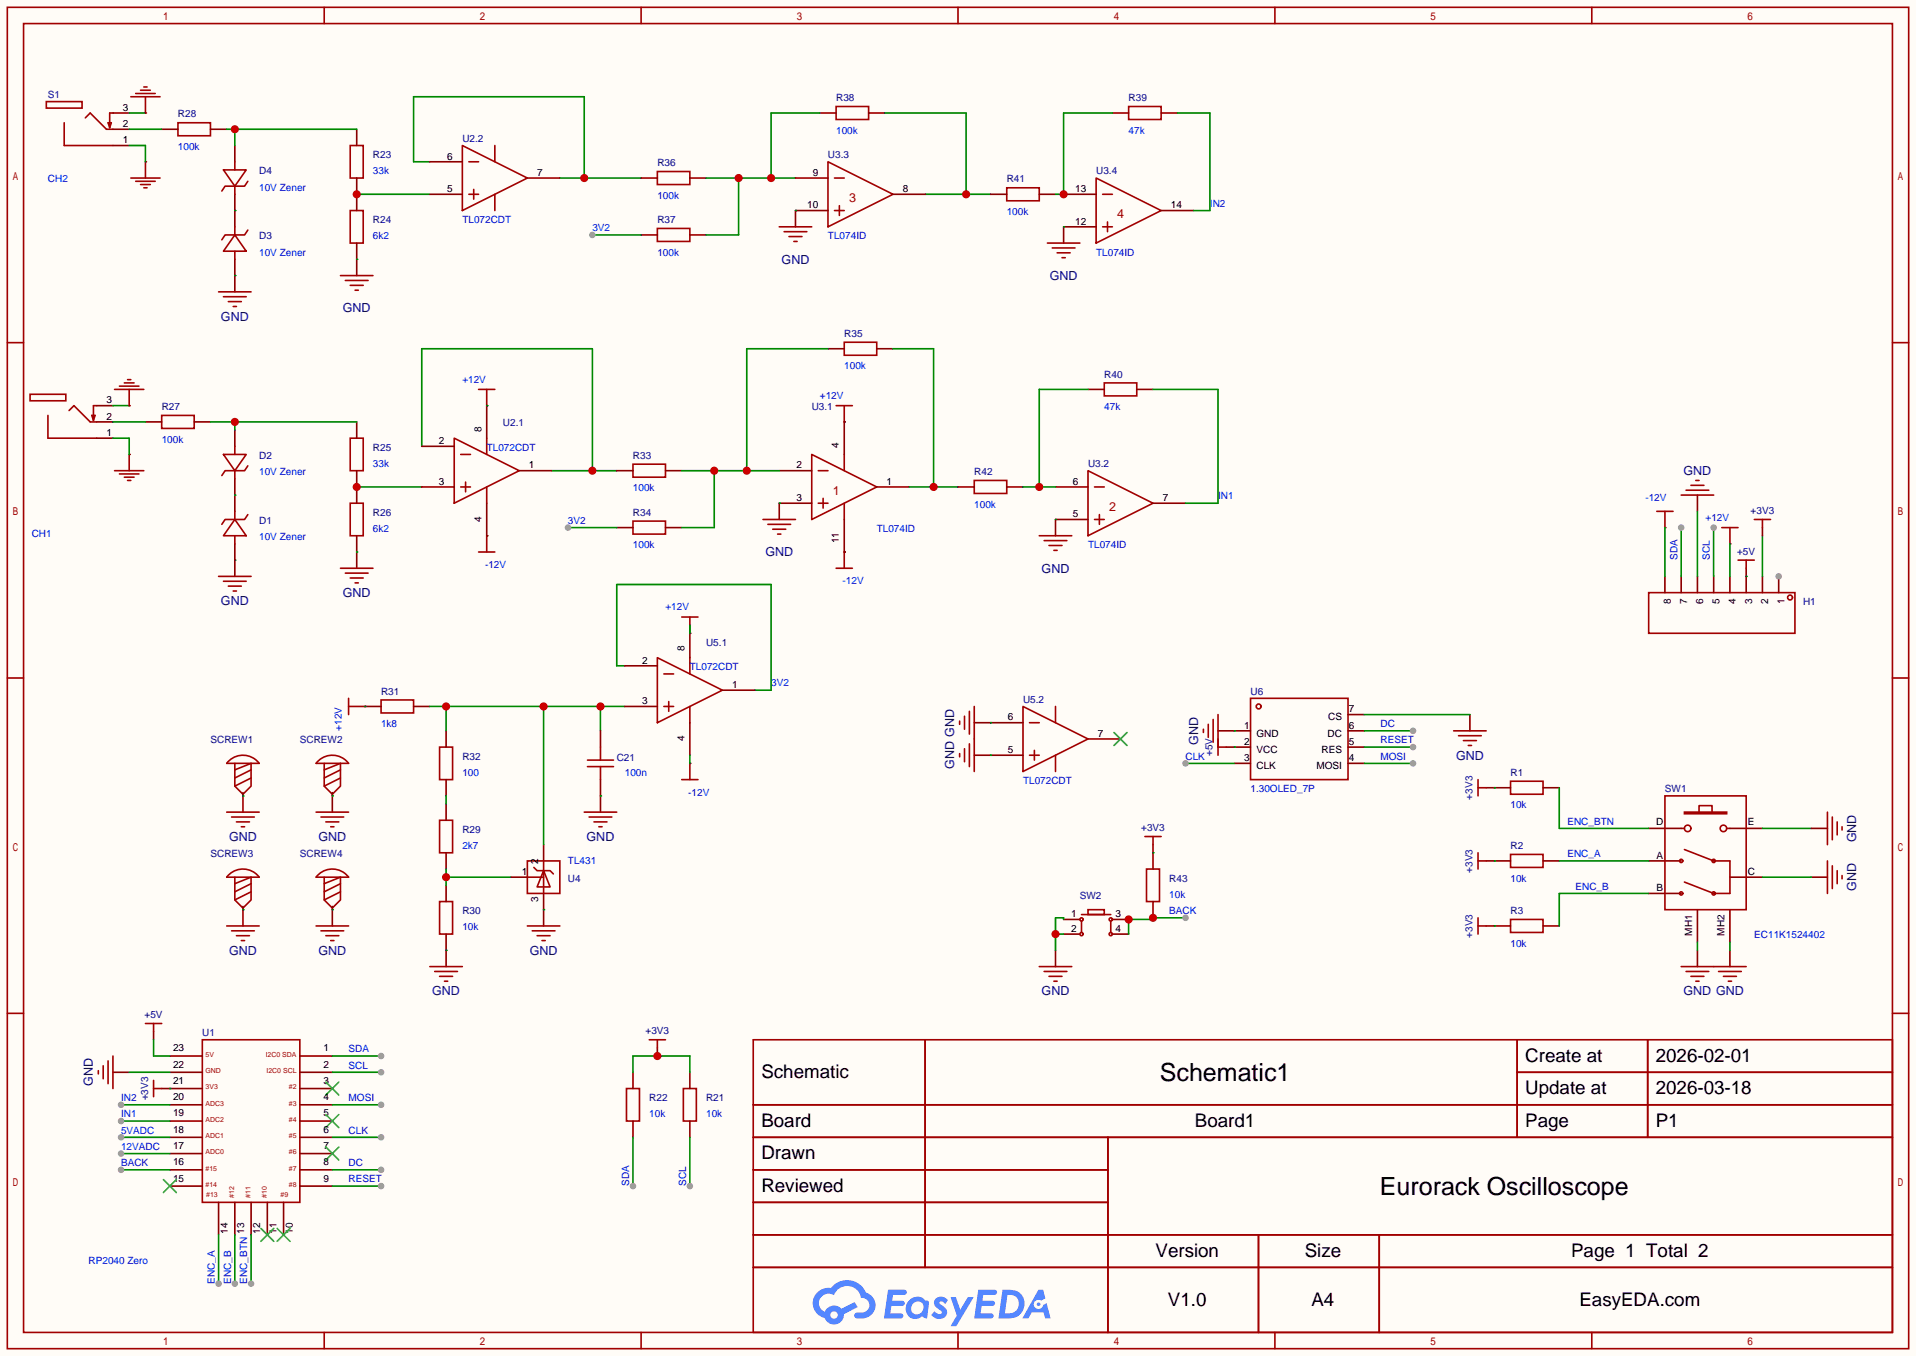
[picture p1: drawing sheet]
<svg xmlns="http://www.w3.org/2000/svg" width="299mm" height="212mm" viewBox="0 0 299 212" stroke-linecap="round" stroke-linejoin="round" font-family="sans-serif">
<path d="M0 0h299.5v211.8h-299.5z" fill="#fffcf7"/>
<g fill="none" stroke="#a10000" stroke-width=".25">
<path d="M1.1 1.1h297.2v209.6h-297.2zM3.7 3.7h292.1v204.5h-292.1zM50.7 1.1v2.6M100.2 1.1v2.6M149.7 1.1v2.6M199.3 1.1v2.6M248.8 1.1v2.6M1.1 53.5h2.6M295.8 53.5h2.5M1.1 105.9h2.6M295.8 105.9h2.5M1.1 158.3h2.6"/>
<path d="M295.8 158.3h2.5M117.7 162.4h178.1v45.8h-178.1zM117.7 172.6h178.1M117.7 177.7h178.1M144.6 162.4v35.6M173.2 177.7v30.5M237.1 162.4v15.3M237.1 167.5h58.7M257.5 162.4v15.3M117.7 182.8h55.5M117.7 192.9h178.1M117.7 187.8h55.5"/>
<path d="M117.7 198h178.1M196.7 192.9v15.3M215.6 192.9v15.3M50.7 208.2v2.5M100.2 208.2v2.5M149.7 208.2v2.5M199.3 208.2v2.5M248.8 208.2v2.5"/>
</g>
<g fill="#5487ff">
<path d="M146.3 202.8a1.3 1.3 0 0 1 1.8 .3l-.4 .6a.54 .54 0 0 0-.9-.2l.1 .1a2.32 2.32 0 0 1 1.1 1.4 1.36 1.36 0 0 1-1.1 1.1 1.36 1.36 0 0 1-1.4-.7l.6-.6a.7 .7 0 0 0 1.1 .3l-.1-.3a1.6 1.6 0 0 1-1.1-1.6z"/>
<path d="M148.6 202.7h.8l.7 1.9 1.2-1.9h.9l-2.7 4.5h-.9l.9-1.7z"/>
<path d="M138.8 201.5h1.6a1.31 1.31 0 0 1 1.3 .2 .4 .4 0 0 1-.4 .6h-1.7l-.2 .9h1.7a.4 .4 0 0 1 .3 .4 .4 .4 0 0 1-.4 .4h-1.7l-.1 1.2h.8a1.23 1.23 0 0 1 1.1 .2 .39 .39 0 0 1-.3 .6h-2.6z"/>
<path d="M152.9 201.5h1.6a1.32 1.32 0 0 1 1.3 .2 .39 .39 0 0 1-.4 .6h-1.7l-.2 .9h1.7a.4 .4 0 0 1 .3 .4 .4 .4 0 0 1-.4 .4h-1.7l-.1 1.2h.8a1.23 1.23 0 0 1 1.1 .2 .39 .39 0 0 1-.3 .6h-2.6z"/>
<path d="M162.3 201.5h.7l.4 1.3-.7 .4a.75 .75 0 0 0-1.1 .3 .75 .75 0 0 0 .5 1 .75 .75 0 0 0 1-.6l.5-.3 .6 2.4h-.8l-.3-1h-1.8l-.6 1h-.9z"/>
<path d="M156.7 201.5l-.6 4.5h1.4a2.27 2.27 0 0 0 2.5-1.7 2.27 2.27 0 0 0-1.3-2.7zM157.5 202.3a1.5 1.5 0 0 1 1.8 1.5 1.5 1.5 0 0 1-2 1.4h-.2z"/>
<path d="M142.1 203.1a1.62 1.62 0 0 0-.4 2.1 1.62 1.62 0 0 0 2.1 .7l.3-.3 .4 .3 .4 .1 .3-2.5-.2-.3h-.1a.57 .57 0 0 1-.6-.4 1.73 1.73 0 0 0-2.2 .3zM142.7 203.6a.96 .96 0 0 1 1.5 0 .96 .96 0 0 1-.2 1.5 .95 .95 0 0 1-1.4-.1 .95 .95 0 0 1 .1-1.4z"/>
<path d="M127.8 201.9a2.37 2.37 0 0 0 1.1 4 1.54 1.54 0 0 0 1.8 1 1.54 1.54 0 0 0 1.2-1.6l2.2-1.1-.5-.8-2.1 1.1a1.57 1.57 0 0 0-2.6 .4 1.5 1.5 0 0 1-.7-2.1 1.5 1.5 0 0 1 2.1-.5 2.23 2.23 0 0 1 2.3-1.4 2.23 2.23 0 0 1 2 1.8 1.16 1.16 0 0 1 1.3 1.1 1.16 1.16 0 0 1-1.1 1.3h-.7a.47 .47 0 0 0-.6 .3 .47 .47 0 0 0 .5 .6 2.23 2.23 0 0 0 2.2-.7 2.23 2.23 0 0 0 .4-2.3 2.16 2.16 0 0 0-1.3-1.1 3.2 3.2 0 0 0-5.4-.7h-.4a2.55 2.55 0 0 0-1.7 .7zM129.8 205.4a.58 .58 0 0 1 1.1 0 .58 .58 0 0 1-1.1 0z"/>
<circle cx="162.3" cy="203.8" r=".28"/>
</g>
<g fill="none" stroke="#870000" stroke-width=".25">
<path d="M17.7 17.7h2.5M17.7 22.7h2.5M17.7 20.2h2.5M22.7 25.3h.1M15.1 68.5h2.6M15.1 65.9h2.6M15.1 63.4h2.6M20.2 71h.1M76.1 63.4h.1M232.3 134.5h3.8M232.3 123.1h3.8M241.2 134.5h2.5"/>
<path d="M241.2 123.1h2.5M257.7 129.4h5.1M257.7 134.5h5.1M257.7 139.6h5.1M270.4 129.4h5.1M270.4 137h5.1M283.1 129.4h2.5M232.3 144.7h3.8M241.2 144.7h2.5M265.3 142.1v5.1M265.3 148.5v2.5M270.4 142.1v5.1"/>
<path d="M270.4 148.5v2.5"/>
</g>
<g fill="none" stroke="#a10000" stroke-width=".25">
<path d="M7.2 15.9h5.6v1h-5.6zM10 19.2v3.5h7.7M13.3 18.4l.8-.7 2.5 2.5h1.1M16.9 19.2h.5l-.3 .7zM17.7 17.7h-.6v2.2M20.4 27.8h4.6M21.2 28.3h3.1M22 28.8h1.5M22.5 29.3h.5M22.7 25.3v2.5M4.7 61.6h5.6v1h-5.6zM7.5 64.9v3.6h7.6"/>
<path d="M10.8 64.1l.8-.7 2.5 2.5h1M14.4 64.9h.5l-.3 .8zM15.1 63.4h-.5v2.3M17.9 73.5h4.6M18.7 74h3M19.4 74.5h1.6M19.9 75.1h.5M20.2 71v2.5M74.8 60.8h2.5M76.1 60.8v2.6M231 134.5h1.3M231 121.8v2.5"/>
<path d="M231 133.2v2.6M231 123.1h1.3M236.1 122h5.1v2.1h-5.1zM236.1 133.5h5.1v2h-5.1zM260.2 124.3h12.7v17.8h-12.7zM262.8 129.4h.5M263.3 126.9h6.6v.2h-6.6zM263.3 132.7l4.5 1.8h2.6v5.1h-2.6l-4.5-1.8M265.6 126.9v-1h2v1M269.9 129.4h.5M285.6 126.9v5.1M286.4 127.6v3.6"/>
<path d="M287.1 128.4v2M287.9 129.2v.5M231 143.4v2.5M231 144.7h1.3M236.1 143.6h5.1v2.1h-5.1zM262.8 151h10.1M263.5 151.8h3.6M264.3 152.5h2M265 153.3h.6M268.6 151.8h3.6M269.4 152.5h2M270.1 153.3h.5"/>
<circle cx="262.8" cy="134.5" r=".25"/>
<circle cx="262.8" cy="139.6" r=".25"/>
<circle cx="263.8" cy="129.4" r=".51"/>
<circle cx="267.8" cy="134.5" r=".25"/>
<circle cx="267.8" cy="139.6" r=".25"/>
<circle cx="269.4" cy="129.4" r=".51"/>
</g>
<path d="M65.9 69.7v-15.2h26.7v19M86.2 73.5h10.2M233.6 123.1h.1M233.6 134.5h.1M243.7 123.1v6.3h14M243.7 134.5h14M257.7 139.6h-14v5.1M275.5 129.4h7.6M233.6 144.7h.1M265.3 147.2v1.3M270.4 147.2v1.3" fill="none" stroke="#008700" stroke-width=".25"/>
<circle cx="92.6" cy="73.5" r=".63" fill="#c00"/>
<path d="M67.2 25.3h-2.6v-10.2h26.7v12.7M87.5 27.8h12.7" fill="none" stroke="#008700" stroke-width=".25"/>
<circle cx="91.3" cy="27.8" r=".63" fill="#c00"/>
<path d="M22.7 159.9h2.6M24 159.9v1.3M15.4 167.3v.5M16.1 166.5v2M16.9 165.7v3.6M17.7 165v5.1M31.6 162.4h15.3v25.4h-15.3z" fill="none" stroke="#a10000" stroke-width=".25"/>
<g fill="none" stroke="#870000" stroke-width=".25">
<path d="M17.7 167.5h2.5M24 161.2v1.2M26.5 165h5.1M26.5 167.5h5.1M26.5 170.1h5.1M26.5 172.6h5.1M26.5 175.1h5.1M26.5 177.7h5.1M46.9 165h5M46.9 167.5h5M46.9 170.1h5M46.9 172.6h5"/>
<path d="M46.9 175.1h5M46.9 177.7h5M26.5 180.2h5.1M26.5 182.8h5.1M26.5 185.3h5.1M34.2 187.8v5.1M36.7 187.8v5.1M39.2 187.8v5.1M41.8 187.8v5.1M44.3 187.8v5.1M46.9 180.2h5M46.9 182.8h5"/>
<path d="M46.9 185.3h5"/>
</g>
<path d="M50.9 169l2.1 2.1M50.9 174.1l2.1 2M50.9 179.2l2.1 2M53 169l-2.1 2.1M53 174.1l-2.1 2M53 179.2l-2.1 2M25.5 184.3l2.1 2M27.6 184.3l-2.1 2M40.8 191.9l2 2M42.8 191.9l-2 2M43.3 191.9l2 2M45.3 191.9l-2 2" fill="none" stroke="#3c3" stroke-width=".25"/>
<path d="M20.2 167.5h6.3M24 162.4v2.6h2.5M51.9 165h7.7" fill="none" stroke="#008700" stroke-width=".25"/>
<circle cx="59.6" cy="165" r=".51" fill="#999"/>
<path d="M51.9 167.5h7.7" fill="none" stroke="#008700" stroke-width=".25"/>
<circle cx="59.6" cy="167.5" r=".51" fill="#999"/>
<path d="M25.3 170.1h1.2" fill="none" stroke="#870000" stroke-width=".25"/>
<path d="M24 168.8v2.5M24 170.1h1.3" fill="none" stroke="#a10000" stroke-width=".25"/>
<path d="M18.9 172.6h7.6M26.5 170.1h.1" fill="none" stroke="#008700" stroke-width=".25"/>
<circle cx="18.9" cy="172.6" r=".51" fill="#999"/>
<path d="M18.9 175.1h7.6" fill="none" stroke="#008700" stroke-width=".25"/>
<circle cx="18.9" cy="175.1" r=".51" fill="#999"/>
<path d="M265.3 77.3v2.6M260.2 82.4h.1M270.4 85h.1M272.9 88.8v1.2M98.9 167.5v2.6M98.9 175.1v2.6M107.8 167.5v2.6M107.8 175.1v2.6" fill="none" stroke="#870000" stroke-width=".25"/>
<path d="M259 79.9h2.5M260.2 79.9v2.5M262.8 77.3h5M263.5 76.6h3.6M264.3 75.8h2M265 75.1h.6M269.1 82.4h2.6M270.4 82.4v2.6M271.7 87.5h2.5M272.9 87.5v1.3M97.9 170.1h2v5h-2zM106.8 170.1h2v5h-2z" fill="none" stroke="#a10000" stroke-width=".25"/>
<path d="M98.9 167.5v-2.5h8.9v2.5M98.9 177.7v7.6" fill="none" stroke="#008700" stroke-width=".25"/>
<circle cx="98.9" cy="185.3" r=".51" fill="#999"/>
<path d="M107.8 177.7v7.6" fill="none" stroke="#008700" stroke-width=".25"/>
<circle cx="107.8" cy="185.3" r=".51" fill="#999"/>
<path d="M102.7 163.7v1.3" fill="none" stroke="#870000" stroke-width=".25"/>
<circle cx="102.7" cy="165" r=".63" fill="#c00"/>
<g fill="none" stroke="#a10000" stroke-width=".25">
<path d="M257.7 92.6h22.8v6.3h-22.8zM35.9 118.8a3.2 3.2 0 0 1 4.6 .5h-5.1zM36.7 119.3v3.5l1.3 1.3 1.2-1.3v-3.5l-2.5 1M49.8 118.8a3.2 3.2 0 0 1 4.7 .5h-5.1zM50.7 119.3v3.5l1.2 1.3 1.3-1.3v-3.5l-2.5 1M35.9 136.6a3.2 3.2 0 0 1 4.6 .4h-5.1zM36.7 137v3.6l1.3 1.3 1.2-1.3v-3.6l-2.5 1M39.2 120.3l-2.5 1.2M39.2 121.5l-2.5 1.3M39.2 138l-2.5 1.3M39.2 139.3l-2.5 1.3M49.8 136.6a3.2 3.2 0 0 1 4.7 .4h-5.1z"/>
<path d="M50.7 137v3.6l1.2 1.3 1.3-1.3v-3.6l-2.5 1M53.2 120.3l-2.5 1.2M53.2 121.5l-2.5 1.3M53.2 138l-2.5 1.3M53.2 139.3l-2.5 1.3M101.5 162.4h2.5M102.7 162.4v1.3"/>
<circle cx="279.8" cy="93.3" r=".38"/>
</g>
<path d="M278 90v2.6M38 123.8v.5M51.9 123.8v.5M38 141.6v.5M51.9 141.6v.5" fill="none" stroke="#870000" stroke-width=".25"/>
<circle cx="278" cy="90" r=".51" fill="#999"/>
<path d="M260.2 90v2.6M262.8 90v2.6M265.3 90v2.6M267.8 90v2.6M270.4 90v2.6M272.9 90v2.6M275.5 90v2.6" fill="none" stroke="#870000" stroke-width=".25"/>
<path d="M265.3 79.9v10.1M262.8 82.4v7.6M270.4 85v5M272.9 90h.1" fill="none" stroke="#008700" stroke-width=".25"/>
<circle cx="262.8" cy="82.4" r=".51" fill="#999"/>
<path d="M267.8 82.4v7.6" fill="none" stroke="#008700" stroke-width=".25"/>
<circle cx="267.8" cy="82.4" r=".51" fill="#999"/>
<path d="M55.8 40.5h.1M55.8 76.1h10.1M55.8 86.2h.1M260.2 82.4v7.6M275.5 83.7v6.3M38 124.3h.1M51.9 124.3h.1M275.5 137h7.6M38 142.1h.1M51.9 142.1h.1" fill="none" stroke="#008700" stroke-width=".25"/>
<path d="M55.8 20.2v2.5M55.8 27.8v5.1M55.8 38v5.1M55.8 65.9v2.6M55.8 73.5v5.1M55.8 83.7v5.1M275.5 82.4v1.3M38 124.3v2.6M51.9 124.3v2.6M283.1 137h2.5M38 142.1v2.6M51.9 142.1v2.6" fill="none" stroke="#870000" stroke-width=".25"/>
<g fill="none" stroke="#a10000" stroke-width=".25">
<path d="M54.7 22.7h2.1v5.1h-2.1zM54.7 32.9h2.1v5.1h-2.1zM53.2 43.1h5.1M54 43.8h3.5M54.7 44.6h2.1M55.5 45.3h.5M54.7 68.5h2.1v5h-2.1zM54.7 78.6h2.1v5.1h-2.1zM53.2 88.8h5.1M54 89.5h3.5M54.7 90.3h2.1M55.5 91.1h.5"/>
<path d="M274.2 81.2h2.5M275.5 81.2v1.2M35.4 126.9h5.1M36.2 127.6h3.6M37 128.4h2M37.7 129.2h.5M49.4 126.9h5.1M50.2 127.6h3.5M50.9 128.4h2.1M51.7 129.2h.5M285.6 134.5v5.1M286.4 135.3v3.5"/>
<path d="M287.1 136v2M287.9 136.8v.5M35.4 144.7h5.1M36.2 145.4h3.6M37 146.2h2M37.7 146.9h.5M49.4 144.7h5.1M50.2 145.4h3.5M50.9 146.2h2.1M51.7 146.9h.5"/>
</g>
<circle cx="55.8" cy="76.1" r=".63" fill="#c00"/>
<path d="M36.7 22.7v2.6M36.7 30.4v5M36.7 40.5v5.1" fill="none" stroke="#870000" stroke-width=".25"/>
<path d="M34.9 26.5h3.6l-1.8 2.6zM36.7 36.7l1.8 2.5h-3.6zM36.7 25.3v1.2M36.7 29.1v1.3M36.7 35.4v1.3M36.7 39.2v1.3M38.7 35.9l-.5 .8h-3l-.5 .8M38.7 28.3l-.5 .8h-3l-.5 .7M34.2 45.6h5M34.9 46.4h3.6M35.7 47.1h2M36.4 47.9h.6" fill="none" stroke="#a10000" stroke-width=".25"/>
<path d="M36.7 32.9h.1M55.8 30.4h11.4M36.7 43.1h.1" fill="none" stroke="#008700" stroke-width=".25"/>
<circle cx="55.8" cy="30.4" r=".63" fill="#c00"/>
<path d="M27.8 19.2h5.1v2h-5.1z" fill="none" stroke="#a10000" stroke-width=".25"/>
<path d="M25.3 20.2h2.5M32.9 20.2h2.5" fill="none" stroke="#870000" stroke-width=".25"/>
<path d="M35.4 20.2h20.4M36.7 20.2v2.5" fill="none" stroke="#008700" stroke-width=".25"/>
<circle cx="36.7" cy="20.2" r=".63" fill="#c00"/>
<path d="M22.7 65.9h2.6M30.4 65.9h2.5M36.7 67.2v2.5M36.7 74.8v5.1M36.7 85v5" fill="none" stroke="#870000" stroke-width=".25"/>
<g fill="none" stroke="#a10000" stroke-width=".25">
<path d="M25.3 64.9h5.1v2h-5.1zM34.9 71h3.6l-1.8 2.5zM36.7 69.7v1.3M36.7 73.5v1.3M36.7 79.9v1.3M38.7 72.8l-.5 .7h-3l-.5 .8M34.2 90h5M34.9 90.8h3.6M35.7 91.6h2M36.4 92.3h.6M36.7 81.2l1.8 2.5h-3.6zM36.7 83.7v1.3"/>
<path d="M38.7 80.4l-.5 .8h-3l-.5 .7"/>
</g>
<path d="M32.9 65.9h22.9M36.7 77.3h.1M36.7 65.9v1.3M36.7 87.5h.1" fill="none" stroke="#008700" stroke-width=".25"/>
<circle cx="36.7" cy="65.9" r=".63" fill="#c00"/>
<g fill="none" stroke="#a10000" stroke-width=".25">
<path d="M171.3 27.8l10.2 5.1-10.2 5.1zM172.3 30.4h1.6M172.3 35.4h1.6M173.1 34.7v1.5M71 68.5l10.2 5-10.2 5.1zM72 71h1.5M72 76.1h1.5M72.8 75.3v1.5M76.1 68.5v2.5M76.1 76.1v2.5M126.9 71l10.1 5.1-10.1 5.1zM127.9 73.5h1.5"/>
<path d="M127.9 78.6h1.5M128.7 77.9v1.5M132 71v2.5M132 78.6v2.6M68.7 128.1h2v5.1h-2zM68.7 140.8h2v5.1h-2z"/>
</g>
<g fill="none" stroke="#870000" stroke-width=".25">
<path d="M166.2 35.4h5.1M166.2 30.4h5.1M181.5 32.9h5.1M65.9 76.1h5.1M65.9 69.7h5.1M76.1 63.4v5.1M76.1 78.6v5.1M81.2 73.5h5M121.8 73.5h5.1M121.8 78.6h5.1M132 65.9v5.1M137 76.1h5.1"/>
<path d="M132 81.2v5M69.7 125.6v2.5M69.7 133.2v2.6M69.7 138.3v2.5M69.7 145.9v2.6"/>
</g>
<path d="M69.7 135.8v2.5M69.7 137h10.2" fill="none" stroke="#008700" stroke-width=".25"/>
<circle cx="69.7" cy="137" r=".63" fill="#c00"/>
<path d="M54.5 110.4h2.5M54.5 109.1v2.5M59.6 109.3h5v2.1h-5zM82.4 134.5h5.1v5.1h-5.1zM82.4 137h2.6M83.4 135.5l.5 .5h2.1l.5 .5M85 136l1 2.6h-2.1zM85 134.5v5.1" fill="none" stroke="#a10000" stroke-width=".25"/>
<path d="M57 110.4h.1M57 110.4h2.6M64.6 110.4h2.6M79.9 137h2.5M85 132v2.5M85 139.6v2.5" fill="none" stroke="#870000" stroke-width=".25"/>
<path d="M57 110.4h.1M18.9 177.7h7.6" fill="none" stroke="#008700" stroke-width=".25"/>
<circle cx="18.9" cy="177.7" r=".51" fill="#999"/>
<path d="M18.9 180.2h7.6" fill="none" stroke="#008700" stroke-width=".25"/>
<circle cx="18.9" cy="180.2" r=".51" fill="#999"/>
<path d="M69.7 114.2v2.5M69.7 121.8v2.5M69.7 148.5v2.5M85 142.1v2.6" fill="none" stroke="#870000" stroke-width=".25"/>
<path d="M68.7 116.7h2v5.1h-2zM67.2 151h5.1M67.9 151.8h3.6M68.7 152.5h2M69.5 153.3h.5M82.4 144.7h5.1M83.2 145.4h3.5M83.9 146.2h2.1M84.7 146.9h.5" fill="none" stroke="#a10000" stroke-width=".25"/>
<path d="M67.2 110.4h30.5M69.7 110.4v3.8M85 110.4v21.6M93.9 110.4v3.8M69.7 124.3v1.3M69.7 148.5h.1M85 142.1h.1" fill="none" stroke="#008700" stroke-width=".25"/>
<g fill="#c00">
<circle cx="85" cy="110.4" r=".63"/>
<circle cx="69.7" cy="110.4" r=".63"/>
<circle cx="93.9" cy="110.4" r=".63"/>
</g>
<path d="M88.8 82.4h7.6M97.7 104h-1.3v-12.7h24.1v16.5h-2.5" fill="none" stroke="#008700" stroke-width=".25"/>
<path d="M124.3 32.9v2.5M96.4 73.5h2.5M104 73.5h2.6M121.8 78.6v2.6M96.4 82.4h2.5M104 82.4h2.6" fill="none" stroke="#870000" stroke-width=".25"/>
<path d="M121.8 35.4h5.1M122.6 36.2h3.5M123.3 37h2M124.1 37.7h.5M98.9 72.5h5.1v2h-5.1zM98.9 81.4h5.1v2h-5.1zM119.3 81.2h5M120 81.9h3.6M120.8 82.7h2M121.5 83.4h.5" fill="none" stroke="#a10000" stroke-width=".25"/>
<circle cx="88.8" cy="82.4" r=".51" fill="#999"/>
<path d="M132 53.5h5v2h-5z" fill="none" stroke="#a10000" stroke-width=".25"/>
<path d="M129.4 54.5h2.6M137 54.5h2.6" fill="none" stroke="#870000" stroke-width=".25"/>
<path d="M139.6 54.5h6.3v21.6M142.1 76.1h7.6" fill="none" stroke="#008700" stroke-width=".25"/>
<circle cx="145.9" cy="76.1" r=".63" fill="#c00"/>
<path d="M129.4 54.5h-12.7v19M106.6 73.5h15.2M111.6 73.5v8.9h-5" fill="none" stroke="#008700" stroke-width=".25"/>
<g fill="#c00">
<circle cx="111.6" cy="73.5" r=".63"/>
<circle cx="116.7" cy="73.5" r=".63"/>
</g>
<path d="M102.7 26.8h5.1v2h-5.1zM102.7 35.7h5.1v2h-5.1z" fill="none" stroke="#a10000" stroke-width=".25"/>
<path d="M100.2 27.8h2.5M100.2 36.7h2.5M107.8 27.8h2.6M107.8 36.7h2.6" fill="none" stroke="#870000" stroke-width=".25"/>
<path d="M92.6 36.7h7.6" fill="none" stroke="#008700" stroke-width=".25"/>
<circle cx="92.6" cy="36.7" r=".51" fill="#999"/>
<path d="M130.7 16.6h5.1v2.1h-5.1z" fill="none" stroke="#a10000" stroke-width=".25"/>
<path d="M128.1 17.7h2.6M135.8 17.7h2.5" fill="none" stroke="#870000" stroke-width=".25"/>
<path d="M128.1 17.7h-7.6v10.1M110.4 27.8h13.9M115.4 27.8v8.9h-5" fill="none" stroke="#008700" stroke-width=".25"/>
<g fill="#c00">
<circle cx="120.5" cy="27.8" r=".63"/>
<circle cx="115.4" cy="27.8" r=".63"/>
</g>
<path d="M138.3 17.7h12.7v12.7M144.7 30.4h10.1" fill="none" stroke="#008700" stroke-width=".25"/>
<circle cx="151" cy="30.4" r=".63" fill="#c00"/>
<g fill="none" stroke="#a10000" stroke-width=".25">
<path d="M176.4 16.6h5.1v2.1h-5.1zM72.3 22.7l10.1 5.1-10.1 5.1zM73.3 25.3h1.5M73.3 30.4h1.5M74 29.6v1.5M77.3 22.7v2.6M77.3 30.4v2.5M129.4 25.3l10.2 5.1-10.2 5zM130.4 27.8h1.6M130.4 32.9h1.6M131.2 32.1v1.6M157.4 29.3h5v2.1h-5z"/>
<path d="M172.6 59.8h5.1v2h-5.1zM130.7 63.4h2.5M132 63.4v2.5M152.3 75.1h5.1v2h-5.1zM170.1 73.5l10.1 5.1-10.1 5.1zM171.1 76.1h1.5M74.8 86.2h2.5M76.1 83.7v2.5M130.7 88.8h2.5M132 86.2v2.6M171.1 81.2h1.5M171.8 80.4v1.5"/>
</g>
<g fill="none" stroke="#870000" stroke-width=".25">
<path d="M173.9 17.7h2.5M181.5 17.7h2.5M67.2 30.4h5.1M67.2 25.3h5.1M82.4 27.8h5.1M124.3 32.9h5.1M124.3 27.8h5.1M139.6 30.4h5.1M154.8 30.4h2.6M162.4 30.4h2.6M132 65.9h.1M149.7 76.1h2.6"/>
<path d="M157.4 76.1h2.5M165 76.1h5.1M170.1 60.8h2.5M177.7 60.8h2.5M180.2 78.6h5.1M76.1 83.7h.1M132 86.2h.1M165 81.2h5.1"/>
</g>
<path d="M124.3 32.9h.1M76.1 63.4h.1M121.8 78.6h.1M132 65.9h.1M159.9 76.1h5.1M170.1 60.8h-7.7v15.3M76.1 83.7h.1M132 86.2h.1" fill="none" stroke="#008700" stroke-width=".25"/>
<circle cx="162.4" cy="76.1" r=".63" fill="#c00"/>
<path d="M173.9 17.7h-7.7v12.7h-1.2M180.2 60.8h10.2v17.8h-5.1" fill="none" stroke="#008700" stroke-width=".25"/>
<circle cx="166.2" cy="30.4" r=".63" fill="#c00"/>
<path d="M184 17.7h5.1v15.2h-2.5M166.2 35.4h.1M107.8 97.7v1.2M165 81.2h.1M107.8 118v1.3M154.8 112.9h.1M154.8 118h.1M185.3 119.3h7.6M192.9 114.2h.1M192.9 116.7h.1M93.9 124.3h.1" fill="none" stroke="#008700" stroke-width=".25"/>
<g fill="none" stroke="#870000" stroke-width=".25">
<path d="M166.2 35.4v2.6M107.8 98.9h.1M107.8 97.7v5M165 81.2v2.5M93.9 114.2v2.5M97.7 110.4h5M97.7 104h5M107.8 119.3h.1M107.8 112.9v5.1M112.9 107.8h5.1M152.3 118h7.6M152.3 112.9h7.6"/>
<path d="M170.1 115.4h5M190.4 114.2h5.1M191.6 116.7h3.9M192.9 119.3h2.6M210.7 114.2h2.5M210.7 116.7h2.5M210.7 119.3h2.5M210.7 111.6h2.5M93.9 121.8v5.1"/>
</g>
<g fill="none" stroke="#a10000" stroke-width=".25">
<path d="M163.7 38h5.1M164.5 38.7h3.5M165.2 39.5h2.1M166 40.3h.5M106.6 96.4h2.5M107.8 96.4v2.5M162.4 83.7h5.1M163.2 84.5h3.6M164 85.2h2M164.7 86h.5M91.8 118.7h4.1M91.8 119.8h4.1"/>
<path d="M93.9 116.7v2M93.9 119.8v2M102.7 102.7l10.2 5.1-10.2 5.1zM103.8 105.3h1.5M103.8 110.4h1.5M104.5 109.6v1.5M107.8 102.7v2.6M107.8 110.4v2.5M107.8 119.3v2.5M150 112.6v.6M150 117.7v.5M150.7 111.9v2"/>
<path d="M150.7 117v2M151.5 111.1v3.6M151.5 116.2v3.6M152.3 110.4v10.1M159.9 110.4l10.2 5-10.2 5.1zM160.9 112.9h1.5M160.9 118h1.5M161.7 117.2v1.5M165 110.4v2.5M165 118v2.5M188.1 113.9v.5M188.8 113.2v2"/>
<path d="M189.6 112.4v3.6M190.4 111.6v6.4M190.4 116.7h1.2M195.5 109.1h15.2v12.7h-15.2zM91.3 126.9h5.1M92.1 127.6h3.5M92.8 128.4h2.1M93.6 129.2h.5M106.6 121.8h2.5"/>
<circle cx="196.7" cy="110.4" r=".38"/>
</g>
<path d="M174.1 114.4l2 2.1M176.1 114.4l-2 2.1" fill="none" stroke="#3c3" stroke-width=".25"/>
<circle cx="185.3" cy="119.3" r=".51" fill="#999"/>
<path d="M213.2 114.2h7.7" fill="none" stroke="#008700" stroke-width=".25"/>
<circle cx="220.9" cy="114.2" r=".51" fill="#999"/>
<path d="M213.2 116.7h7.7" fill="none" stroke="#008700" stroke-width=".25"/>
<circle cx="220.9" cy="116.7" r=".51" fill="#999"/>
<path d="M213.2 119.3h7.7" fill="none" stroke="#008700" stroke-width=".25"/>
<circle cx="220.9" cy="119.3" r=".51" fill="#999"/>
<path d="M229.7 111.6v2.6" fill="none" stroke="#870000" stroke-width=".25"/>
<path d="M227.2 114.2h5.1M228 114.9h3.5M228.7 115.7h2.1M229.5 116.5h.5" fill="none" stroke="#a10000" stroke-width=".25"/>
<path d="M213.2 111.6h16.5M51.9 172.6h7.7" fill="none" stroke="#008700" stroke-width=".25"/>
<circle cx="59.6" cy="172.6" r=".51" fill="#999"/>
<path d="M51.9 177.7h7.7" fill="none" stroke="#008700" stroke-width=".25"/>
<circle cx="59.6" cy="177.7" r=".51" fill="#999"/>
<path d="M34.2 192.9v7.6" fill="none" stroke="#008700" stroke-width=".25"/>
<circle cx="34.2" cy="200.5" r=".51" fill="#999"/>
<path d="M36.7 192.9v7.6" fill="none" stroke="#008700" stroke-width=".25"/>
<circle cx="36.7" cy="200.5" r=".51" fill="#999"/>
<path d="M39.2 192.9v7.6" fill="none" stroke="#008700" stroke-width=".25"/>
<circle cx="39.2" cy="200.5" r=".51" fill="#999"/>
<path d="M51.9 182.8h7.7" fill="none" stroke="#008700" stroke-width=".25"/>
<circle cx="59.6" cy="182.8" r=".51" fill="#999"/>
<path d="M51.9 185.3h7.7" fill="none" stroke="#008700" stroke-width=".25"/>
<circle cx="59.6" cy="185.3" r=".51" fill="#999"/>
<path d="M180.2 133.2v2.6M166.2 145.9h2.6M166.2 143.6h2.6M173.9 145.9h2.5M173.9 143.6h2.5M180.2 140.8v2.6" fill="none" stroke="#870000" stroke-width=".25"/>
<g fill="none" stroke="#a10000" stroke-width=".25">
<path d="M179.2 135.8h2v5h-2zM169 142.9h4.6M169 143.9v1.8M170.1 142.1h2.5v.8h-2.5zM173.6 143.9v1.8"/>
<circle cx="169" cy="145.9" r=".25"/>
<circle cx="169" cy="143.6" r=".25"/>
<circle cx="173.6" cy="145.9" r=".25"/>
<circle cx="173.6" cy="143.6" r=".25"/>
</g>
<path d="M185.3 143.4h-5.1v.2h-3.8v2.3" fill="none" stroke="#008700" stroke-width=".25"/>
<g fill="#c00">
<circle cx="176.4" cy="143.6" r=".63"/>
<circle cx="180.2" cy="143.4" r=".63"/>
</g>
<circle cx="185.3" cy="143.4" r=".51" fill="#999"/>
<path d="M180.2 132v1.2M165 148.5v2.5" fill="none" stroke="#870000" stroke-width=".25"/>
<path d="M178.9 130.7h2.6M180.2 130.7v1.3M162.4 151h5.1M163.2 151.8h3.6M164 152.5h2M164.7 153.3h.5" fill="none" stroke="#a10000" stroke-width=".25"/>
<path d="M180.2 133.2h.1M165 145.9h1.2M166.2 143.6v-.2h-1.2v5.1" fill="none" stroke="#008700" stroke-width=".25"/>
<circle cx="165" cy="145.9" r=".63" fill="#c00"/>
<path d="M18.9 182.8h7.6" fill="none" stroke="#008700" stroke-width=".25"/>
<circle cx="18.9" cy="182.8" r=".51" fill="#999"/>
<path d="M20.2 17.7h2.5M20.2 22.7h2.5v2.6M20.2 20.2h5.1M17.7 68.5h2.5v2.5M17.7 63.4h2.5M17.7 65.9h5" fill="none" stroke="#008700" stroke-width=".25"/>
<path d="M20.4 15.1h4.6M21.2 14.6h3.1M22 14.1h1.5M22.5 13.6h.5M22.7 15.1v2.6M19.4 59.8h1.6M19.9 59.3h.5M17.9 60.8h4.6M18.7 60.3h3M20.2 60.8v2.6" fill="none" stroke="#a10000" stroke-width=".25"/>
<path d="M22.7 17.7h.1M20.2 63.4h.1" fill="none" stroke="#870000" stroke-width=".25"/>
<g font-size="3.9">
<text x="181.3" y="168.9">Schematic1</text>
<text x="215.7" y="186.7">Eurorack Oscilloscope</text>
</g>
<g font-size="2.9">
<text x="238.4" y="165.9">Create at</text>
<text x="258.8" y="165.9">2026-02-01</text>
<text x="119" y="168.4">Schematic</text>
<text x="238.4" y="170.9">Update at</text>
<text x="258.8" y="170.9">2026-03-18</text>
<text x="119" y="176">Board</text>
<text x="186.8" y="176">Board1</text>
<text x="238.4" y="176">Page</text>
<text x="258.8" y="176">P1</text>
<text x="119" y="181.1">Drawn</text>
<text x="119" y="186.2">Reviewed</text>
<text x="180.6" y="196.3">Version</text>
<text x="203.9" y="196.3">Size</text>
<text x="245.6" y="196.3">Page 1 Total 2</text>
<text x="182.6" y="204">V1.0</text>
<text x="205" y="204">A4</text>
<text x="246.9" y="204">EasyEDA.com</text>
</g>
<g font-size="2" fill="#a00000">
<text x="132.7" y="31.5">3</text>
<text x="174.6" y="34.1">4</text>
<text x="130.2" y="77.3">1</text>
<text x="173.4" y="79.8">2</text>
</g>
<g font-size="2" fill="#000080">
<text x="122.2" y="41.2">GND</text>
<text x="164.1" y="43.7">GND</text>
<text x="34.5" y="50.1">GND</text>
<text x="53.6" y="48.8">GND</text>
<text x="263.1" y="74.2">GND</text>
<text x="119.6" y="86.9">GND</text>
<text x="162.8" y="89.5">GND</text>
<text x="34.5" y="94.5">GND</text>
<text x="53.6" y="93.3">GND</text>
<text x="187.2" y="116.3" transform="rotate(-90 187.2 116.3)">GND</text>
<text x="227.6" y="118.7">GND</text>
<text x="149.1" y="120.2" transform="rotate(-90 149.1 120.2)">GND GND</text>
<text x="35.8" y="131.4">GND</text>
<text x="49.8" y="131.4">GND</text>
<text x="91.7" y="131.4">GND</text>
<text x="290.1" y="131.6" transform="rotate(-90 290.1 131.6)">GND</text>
<text x="290.1" y="139.2" transform="rotate(-90 290.1 139.2)">GND</text>
<text x="35.8" y="149.1">GND</text>
<text x="49.8" y="149.1">GND</text>
<text x="82.8" y="149.1">GND</text>
<text x="67.6" y="155.5">GND</text>
<text x="162.8" y="155.5">GND</text>
<text x="263.1" y="155.5">GND GND</text>
<text x="14.5" y="169.7" transform="rotate(-90 14.5 169.7)">GND</text>
</g>
<g font-size="1.6" fill="#000080">
<text x="7.5" y="15.3">S1</text>
<text x="130.7" y="15.8">R38</text>
<text x="176.4" y="15.8">R39</text>
<text x="27.8" y="18.3">R28</text>
<text x="72.3" y="22.1">U2.2</text>
<text x="40.5" y="27.2">D4</text>
<text x="58.3" y="24.7">R23</text>
<text x="102.7" y="26">R36</text>
<text x="129.4" y="24.7">U3.3</text>
<text x="157.4" y="28.5">R41</text>
<text x="171.3" y="27.2">U3.4</text>
<text x="58.3" y="34.8">R24</text>
<text x="102.7" y="34.8">R37</text>
<text x="40.5" y="37.4">D3</text>
<text x="132" y="52.6">R35</text>
<text x="172.6" y="59">R40</text>
<text x="25.3" y="64.1">R27</text>
<text x="126.9" y="64.1">U3.1</text>
<text x="40.5" y="71.7">D2</text>
<text x="58.3" y="70.4">R25</text>
<text x="78.6" y="66.6">U2.1</text>
<text x="98.9" y="71.7">R33</text>
<text x="152.3" y="74.2">R42</text>
<text x="170.1" y="72.9">U3.2</text>
<text x="40.5" y="81.8">D1</text>
<text x="58.3" y="80.6">R26</text>
<text x="98.9" y="80.6">R34</text>
<text x="273.6" y="80.3">+3V3</text>
<text x="271.5" y="86.7">+5V</text>
<text x="281.8" y="94.5">H1</text>
<text x="110.4" y="100.9">U5.1</text>
<text x="59.6" y="108.5">R31</text>
<text x="159.9" y="109.8">U5.2</text>
<text x="195.5" y="108.5">U6</text>
<text x="32.9" y="116.1">SCREW1</text>
<text x="46.9" y="116.1">SCREW2</text>
<text x="72.3" y="118.7">R32</text>
<text x="96.4" y="118.9">C21</text>
<text x="189.5" y="118.1" transform="rotate(-90 189.5 118.1)">+5V</text>
<text x="230.2" y="124.9" transform="rotate(-90 230.2 124.9)">+3V3</text>
<text x="236.1" y="121.2">R1</text>
<text x="260.2" y="123.7">SW1</text>
<text x="72.3" y="130.1">R29</text>
<text x="178.4" y="129.8">+3V3</text>
<text x="32.9" y="133.9">SCREW3</text>
<text x="46.9" y="133.9">SCREW4</text>
<text x="88.8" y="137.7">U4</text>
<text x="182.8" y="137.7">R43</text>
<text x="230.2" y="136.3" transform="rotate(-90 230.2 136.3)">+3V3</text>
<text x="236.1" y="132.6">R2</text>
<text x="72.3" y="142.8">R30</text>
<text x="168.8" y="140.5">SW2</text>
<text x="236.1" y="142.8">R3</text>
<text x="230.2" y="146.5" transform="rotate(-90 230.2 146.5)">+3V3</text>
<text x="22.6" y="159.1">+5V</text>
<text x="31.6" y="161.8">U1</text>
<text x="100.9" y="161.6">+3V3</text>
<text x="23.2" y="171.9" transform="rotate(-90 23.2 171.9)">+3V3</text>
<text x="101.5" y="172">R22</text>
<text x="110.4" y="172">R21</text>
</g>
<g font-size="1.6">
<text x="19.2" y="17.3">3</text>
<text x="19.2" y="22.4">1</text>
<text x="19.2" y="19.8">2</text>
<text x="69.9" y="24.9">6</text>
<text x="83.9" y="27.5">7</text>
<text x="127" y="27.5">9</text>
<text x="69.9" y="30">5</text>
<text x="126.1" y="32.5">10</text>
<text x="141.1" y="30">8</text>
<text x="168.1" y="35.1">12</text>
<text x="168.1" y="30">13</text>
<text x="183" y="32.5">14</text>
<text x="16.6" y="65.6">2</text>
<text x="16.6" y="63">3</text>
<text x="16.6" y="68.1">1</text>
<text x="68.6" y="69.4">2</text>
<text x="75.2" y="67.4" transform="rotate(-90 75.2 67.4)">8</text>
<text x="131.1" y="70" transform="rotate(-90 131.1 70)">4</text>
<text x="68.6" y="75.7">3</text>
<text x="82.7" y="73.2">1</text>
<text x="124.5" y="73.2">2</text>
<text x="138.6" y="75.7">1</text>
<text x="167.7" y="75.7">6</text>
<text x="75.2" y="81.5" transform="rotate(-90 75.2 81.5)">4</text>
<text x="124.5" y="78.3">3</text>
<text x="167.7" y="80.8">5</text>
<text x="181.7" y="78.3">7</text>
<text x="131.1" y="84.9" transform="rotate(-90 131.1 84.9)">11</text>
<text x="261.1" y="94.4" transform="rotate(-90 261.1 94.4)">8</text>
<text x="263.7" y="94.4" transform="rotate(-90 263.7 94.4)">7</text>
<text x="266.2" y="94.4" transform="rotate(-90 266.2 94.4)">6</text>
<text x="268.8" y="94.4" transform="rotate(-90 268.8 94.4)">5</text>
<text x="271.3" y="94.4" transform="rotate(-90 271.3 94.4)">4</text>
<text x="273.8" y="94.4" transform="rotate(-90 273.8 94.4)">3</text>
<text x="276.4" y="94.4" transform="rotate(-90 276.4 94.4)">2</text>
<text x="278.9" y="94.4" transform="rotate(-90 278.9 94.4)">1</text>
<text x="107" y="101.7" transform="rotate(-90 107 101.7)">8</text>
<text x="100.4" y="103.7">2</text>
<text x="114.4" y="107.5">1</text>
<text x="100.4" y="110">3</text>
<text x="157.5" y="112.6">6</text>
<text x="194.5" y="113.8">1</text>
<text x="207.6" y="112.6">CS</text>
<text x="210.8" y="113.8">6</text>
<text x="210.8" y="111.3">7</text>
<text x="107" y="115.8" transform="rotate(-90 107 115.8)">4</text>
<text x="157.5" y="117.6">5</text>
<text x="171.6" y="115.1">7</text>
<text x="194.5" y="116.4">2</text>
<text x="194.5" y="118.9">3</text>
<text x="196.4" y="115.1">GND</text>
<text x="196.4" y="117.6">VCC</text>
<text x="206.5" y="117.6">RES</text>
<text x="207.5" y="115.1">DC</text>
<text x="210.8" y="118.9">4</text>
<text x="210.8" y="116.4">5</text>
<text x="196.4" y="120.2">CLK</text>
<text x="205.8" y="120.2">MOSI</text>
<text x="258.8" y="129">D</text>
<text x="273.2" y="129">E</text>
<text x="81.6" y="136.7">1</text>
<text x="84.1" y="135" transform="rotate(-90 84.1 135)">2</text>
<text x="258.9" y="134.1">A</text>
<text x="273.2" y="136.7">C</text>
<text x="84.1" y="140.9" transform="rotate(-90 84.1 140.9)">3</text>
<text x="167.4" y="143.3">1</text>
<text x="174.4" y="143.3">3</text>
<text x="258.9" y="139.2">B</text>
<text x="167.4" y="145.6">2</text>
<text x="174.4" y="145.6">4</text>
<text x="264.5" y="146.2" transform="rotate(-90 264.5 146.2)">MH1</text>
<text x="269.5" y="146.2" transform="rotate(-90 269.5 146.2)">MH2</text>
<text x="27.1" y="166.8">22</text>
<text x="27.1" y="164.3">23</text>
<text x="50.6" y="164.3">1</text>
<text x="50.6" y="166.8">2</text>
<text x="27.1" y="171.9">20</text>
<text x="27.1" y="169.3">21</text>
<text x="50.6" y="169.3">3</text>
<text x="50.6" y="171.9">4</text>
<text x="27.1" y="179.5">17</text>
<text x="27.1" y="177">18</text>
<text x="27.1" y="174.4">19</text>
<text x="50.6" y="174.4">5</text>
<text x="50.6" y="177">6</text>
<text x="50.6" y="179.5">7</text>
<text x="27.1" y="184.6">15</text>
<text x="27.1" y="182">16</text>
<text x="50.6" y="182">8</text>
<text x="50.6" y="184.6">9</text>
<text x="35.6" y="192.8" transform="rotate(-90 35.6 192.8)">14</text>
<text x="38.1" y="192.8" transform="rotate(-90 38.1 192.8)">13</text>
<text x="40.7" y="192.8" transform="rotate(-90 40.7 192.8)">12</text>
<text x="43.2" y="192.8" transform="rotate(-90 43.2 192.8)">11</text>
<text x="45.8" y="192.8" transform="rotate(-90 45.8 192.8)">10</text>
</g>
<g font-size="1.6" fill="#00f">
<text x="27.8" y="23.4">100k</text>
<text x="130.7" y="20.9">100k</text>
<text x="176.4" y="20.9">47k</text>
<text x="7.5" y="28.5">CH2</text>
<text x="40.5" y="29.8">10V Zener</text>
<text x="58.3" y="27.2">33k</text>
<text x="72.3" y="34.8">TL072CDT</text>
<text x="102.7" y="31">100k</text>
<text x="157.4" y="33.6">100k</text>
<text x="189.1" y="32.3">IN2</text>
<text x="40.5" y="39.9">10V Zener</text>
<text x="58.3" y="37.4">6k2</text>
<text x="92.6" y="36.1">3V2</text>
<text x="102.7" y="39.9">100k</text>
<text x="129.4" y="37.4">TL074ID</text>
<text x="171.3" y="39.9">TL074ID</text>
<text x="72.3" y="59.8">+12V</text>
<text x="132" y="57.7">100k</text>
<text x="128.1" y="62.3">+12V</text>
<text x="172.6" y="64.1">47k</text>
<text x="25.3" y="69.1">100k</text>
<text x="76.1" y="70.4">TL072CDT</text>
<text x="40.5" y="74.2">10V Zener</text>
<text x="58.3" y="72.9">33k</text>
<text x="98.9" y="76.8">100k</text>
<text x="5" y="83.9">CH1</text>
<text x="58.3" y="83.1">6k2</text>
<text x="88.8" y="81.8">3V2</text>
<text x="137" y="83.1">TL074ID</text>
<text x="152.3" y="79.3">100k</text>
<text x="190.4" y="78">IN1</text>
<text x="257.2" y="78.2">-12V</text>
<text x="266.6" y="81.4">+12V</text>
<text x="40.5" y="84.4">10V Zener</text>
<text x="75.8" y="88.8">-12V</text>
<text x="98.9" y="85.6">100k</text>
<text x="170.1" y="85.6">TL074ID</text>
<text x="262.2" y="87.5" transform="rotate(-90 262.2 87.5)">SDA</text>
<text x="267.3" y="87.5" transform="rotate(-90 267.3 87.5)">SCL</text>
<text x="104" y="95.3">+12V</text>
<text x="131.7" y="91.3">-12V</text>
<text x="107.8" y="104.7">TL072CDT</text>
<text x="120.5" y="107.2">3V2</text>
<text x="59.6" y="113.6">1k8</text>
<text x="215.8" y="113.6">DC</text>
<text x="53.4" y="114.2" transform="rotate(-90 53.4 114.2)">+12V</text>
<text x="185.3" y="118.7">CLK</text>
<text x="215.8" y="116.1">RESET</text>
<text x="215.8" y="118.7">MOSI</text>
<text x="72.3" y="121.2">100</text>
<text x="97.7" y="121.2">100n</text>
<text x="107.6" y="124.3">-12V</text>
<text x="159.9" y="122.5">TL072CDT</text>
<text x="195.5" y="123.7">1.30OLED_7P</text>
<text x="236.1" y="126.3">10k</text>
<text x="245" y="128.8">ENC_BTN</text>
<text x="72.3" y="132.6">2k7</text>
<text x="88.8" y="134.9">TL431</text>
<text x="236.1" y="137.7">10k</text>
<text x="245" y="133.9">ENC_A</text>
<text x="182.8" y="140.3">10k</text>
<text x="182.8" y="142.8">BACK</text>
<text x="246.3" y="139">ENC_B</text>
<text x="72.3" y="145.3">10k</text>
<text x="236.1" y="147.9">10k</text>
<text x="274.2" y="146.6">EC11K1524402</text>
<text x="54.5" y="164.4">SDA</text>
<text x="54.5" y="166.9">SCL</text>
<text x="18.9" y="172">IN2</text>
<text x="54.5" y="172">MOSI</text>
<text x="18.9" y="174.5">IN1</text>
<text x="18.9" y="177.1">5VADC</text>
<text x="18.9" y="179.6">12VADC</text>
<text x="54.5" y="177.1">CLK</text>
<text x="101.5" y="174.5">10k</text>
<text x="110.4" y="174.5">10k</text>
<text x="18.9" y="182.2">BACK</text>
<text x="54.5" y="182.2">DC</text>
<text x="54.5" y="184.7">RESET</text>
<text x="98.3" y="185.3" transform="rotate(-90 98.3 185.3)">SDA</text>
<text x="107.2" y="185.3" transform="rotate(-90 107.2 185.3)">SCL</text>
<text x="13.8" y="197.4">RP2040 Zero</text>
<text x="33.6" y="200.5" transform="rotate(-90 33.6 200.5)">ENC_A</text>
<text x="36.1" y="200.5" transform="rotate(-90 36.1 200.5)">ENC_B</text>
<text x="38.7" y="200.5" transform="rotate(-90 38.7 200.5)">ENC_BTN</text>
</g>
<g font-size="1.1" fill="#a00000">
<text x="32.1" y="165.1">5V</text>
<text x="32.1" y="167.6">GND</text>
<text x="41.5" y="165.1">I2C0 SDA</text>
<text x="41.6" y="167.6">I2C0 SCL</text>
<text x="32.1" y="170.2">3V3</text>
<text x="32.1" y="172.7">ADC3</text>
<text x="45.1" y="170.2">#2</text>
<text x="45.1" y="172.7">#3</text>
<text x="32.1" y="175.3">ADC2</text>
<text x="32.1" y="177.8">ADC1</text>
<text x="45.1" y="175.3">#4</text>
<text x="45.1" y="177.8">#5</text>
<text x="32.1" y="180.3">ADC0</text>
<text x="32.1" y="182.9">#15</text>
<text x="32.1" y="185.4">#14</text>
<text x="45.1" y="180.3">#6</text>
<text x="45.1" y="182.9">#7</text>
<text x="45.1" y="185.4">#8</text>
<text x="32.2" y="187">#13</text>
<text x="36.6" y="187.1" transform="rotate(-90 36.6 187.1)">#12</text>
<text x="39.2" y="187.1" transform="rotate(-90 39.2 187.1)">#11</text>
<text x="41.7" y="187.1" transform="rotate(-90 41.7 187.1)">#10</text>
<text x="43.8" y="187">#9</text>
</g>
</svg>
